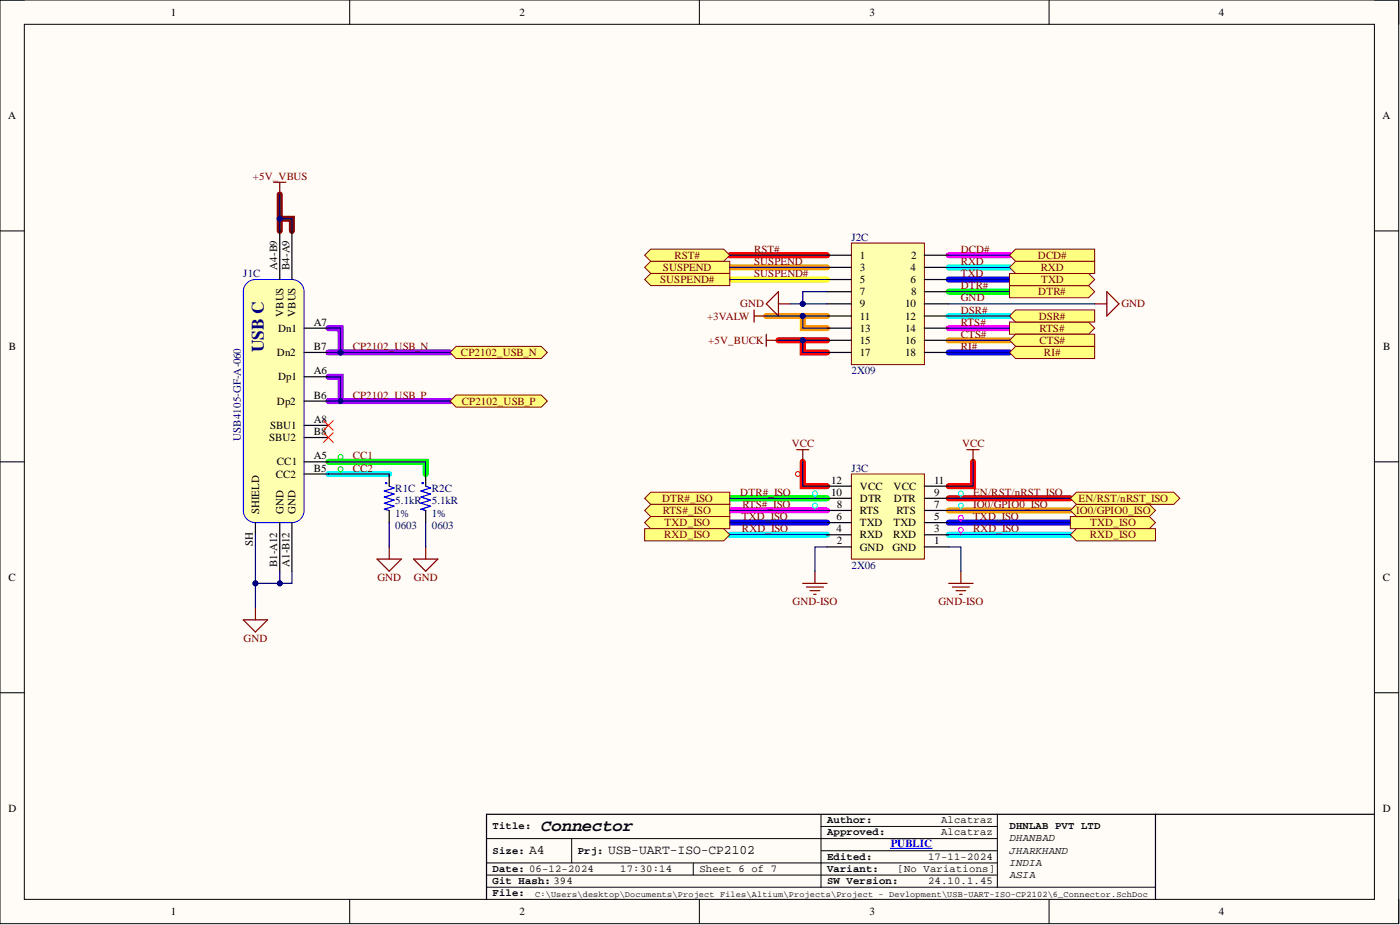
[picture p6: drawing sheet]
<svg xmlns="http://www.w3.org/2000/svg" width="292mm" height="193mm" viewBox="0 0 292 193" stroke-linecap="round" stroke-linejoin="round" font-family="sans-serif">
<path d="M0 0h291.8v192.7h-291.8z" fill-rule="evenodd" fill="#fffcf8"/>
<path d="M0 0h291.8v192.7h-291.8z" fill="none" stroke="#000" stroke-width=".21"/>
<path d="M5.1 5.1h281.7v182.5h-281.7z" fill-rule="evenodd" fill="#fffcf8"/>
<g fill="none" stroke="#000" stroke-width=".21">
<path d="M0 0h5.1M5.1 5.1h281.7v182.5h-281.7zM73 0v5.1M145.9 0v5.1M218.9 0v5.1M286.8 0h5v5.1M0 48.2h5.1M286.8 48.2h5M0 96.3h5.1M286.8 96.3h5M0 144.5h5.1M286.8 144.5h5"/>
<path d="M101.5 174.9h106.6M119.3 174.9v5.1M171.3 172.4h36.8M171.3 177.5h36.8M171.3 169.9v15.2M208.1 169.9v15.2M73 187.6v5.1M101.5 182.6h106.6M101.5 180h106.6M101.5 185.1h139.6M144.6 180v2.6M145.9 187.6v5.1"/>
<path d="M218.9 187.6v5.1M291.8 187.6v5.1"/>
</g>
<path d="M68.5 68.5h2.6v5M68.5 73.5h25.4M68.5 78.6h2.6v5.1M68.5 83.7h25.4" fill="none" stroke="#90f" stroke-width="1.3"/>
<path d="M197.9 60.9h12.7M68.5 96.3h20.3v2.6M152.3 104h20.3" fill="none" stroke="#0f0" stroke-width="1.3"/>
<path d="M197.9 55.8h12.7M197.9 65.9h12.7M68.5 98.9h12.7M152.3 111.6h20.3M197.9 111.6h25.4" fill="none" stroke="#0ff" stroke-width="1.3"/>
<path d="M58.4 40.6v7.6" fill="none" stroke="#980000" stroke-width="1.3"/>
<path d="M197.9 58.3h12.7M197.9 73.5h12.7M152.3 109h20.3M197.9 109h25.4" fill="none" stroke="#00f" stroke-width="1.3"/>
<path d="M152.3 53.2h20.3M162.4 71h5.1v2.5h5.1M167.5 71h5.1M167.5 96.3v5.1h5.1M203 96.3v5.1h-5.1M197.9 104h25.4" fill="none" stroke="#f00" stroke-width="1.3"/>
<path d="M152.3 55.8h20.3M159.9 65.9h7.6M172.6 65.9h-5.1v2.6h5.1M197.9 71h12.7M197.9 106.5h25.4" fill="none" stroke="#f90" stroke-width="1.3"/>
<path d="M197.9 53.2h12.7M197.9 68.5h12.7M152.3 106.5h20.3" fill="none" stroke="#f0f" stroke-width="1.3"/>
<path d="M152.3 58.3h20.3" fill="none" stroke="#ff0" stroke-width="1.3"/>
<path d="M241.1 169.9v17.7M286.8 169.9h-185.3v17.7" fill="none" stroke="#000" stroke-width=".25"/>
<path d="M185.8 177h8.7" fill="none" stroke="#00f" stroke-width=".25"/>
<path d="M51.3 59.3a2.53 2.53 0 0 1 2-1h7.6a2.53 2.53 0 0 1 2.5 2.6v45.6a2.53 2.53 0 0 1-2.5 2.5h-7.6a2.53 2.53 0 0 1-2.5-2.5v-45.6v-.6z" fill="#ffffb0"/>
<path d="M51.3 59.3a2.53 2.53 0 0 1 2-1h7.6a2.53 2.53 0 0 1 2.5 2.6v45.6a2.53 2.53 0 0 1-2.5 2.5h-7.6a2.53 2.53 0 0 1-2.5-2.5v-45.6v-.6z" fill="none" stroke="#00f" stroke-width=".21"/>
<g fill="none" stroke="#000" stroke-width=".25">
<path d="M63.4 73.5h5.1M63.4 78.6h5.1M63.4 68.5h5.1M63.4 91.3h5.1M63.4 96.3h5.1M63.4 83.7h5.1M63.4 88.7h5.1M63.4 98.9h5.1M81.2 98.9v2.5M88.8 98.9v2.5M53.3 109v2.6M58.4 109v10.2"/>
<path d="M60.9 109v10.2M81.2 106.5v2.5M88.8 106.5v2.5"/>
</g>
<path d="M67.5 87.7l2 2.1M67.5 90.3l2 2M69.5 87.7l-2 2.1M69.5 90.3l-2 2" fill="none" stroke="#f00" stroke-width=".21"/>
<g fill="none" stroke="#0f0" stroke-width=".21">
<path d="M71.1 95.8v.5M71.1 98.4v.5"/>
<circle cx="71.1" cy="95.3" r=".51"/>
<circle cx="71.1" cy="97.9" r=".51"/>
</g>
<path d="M78.7 116.6h5l-2.5 2.6zM81.2 114.1v2.5M86.3 116.6h5.1l-2.6 2.6zM88.8 114.1v2.5M50.8 129.3h5l-2.5 2.5zM53.3 126.8v2.5" fill="none" stroke="#800000" stroke-width=".25"/>
<g fill="none" stroke="#00f" stroke-width=".25">
<path d="M81.2 101.4l1 .4-2 .6 2 .7-2 .6 2 .6-2 .7 2 .6-2 .6 1 .3M88.8 101.4l1 .4-2 .6 2 .7-2 .6 2 .6-2 .7 2 .6-2 .6 1 .3"/>
<circle cx="80.6" cy="100.8" r=".1"/>
<circle cx="88.2" cy="100.8" r=".1"/>
</g>
<path d="M93.9 73.5l1.3-1.2h17.7l1.3 1.2-1.3 1.3h-17.7z" fill-rule="evenodd" fill="#ffff80"/>
<path d="M93.9 73.5l1.3-1.2h17.7l1.3 1.2-1.3 1.3h-17.7z" fill="none" stroke="#800000" stroke-width=".21"/>
<path d="M93.9 83.7l1.3-1.3h17.7l1.3 1.3-1.3 1.2h-17.7z" fill-rule="evenodd" fill="#ffff80"/>
<path d="M93.9 83.7l1.3-1.3h17.7l1.3 1.3-1.3 1.2h-17.7z" fill="none" stroke="#800000" stroke-width=".21"/>
<path d="M57.1 38h2.5M58.4 38v2.6" fill="none" stroke="#800000" stroke-width=".25"/>
<path d="M177.6 98.9h15.3v17.7h-15.3z" fill-rule="evenodd" fill="#ffffb0"/>
<path d="M177.6 98.9h15.3v17.7h-15.3z" fill="none" stroke="#800000" stroke-width=".21"/>
<path d="M172.6 111.6h5M172.6 114.1h5M172.6 109h5M172.6 106.5h5M172.6 104h5M172.6 101.4h5M192.9 111.6h5M192.9 114.1h5M192.9 109h5M192.9 106.5h5M192.9 104h5M192.9 101.4h5" fill="none" stroke="#000" stroke-width=".25"/>
<g fill="none" stroke="#800000" stroke-width=".25">
<path d="M166.2 93.8h2.6M167.5 93.8v2.5M201.7 93.8h2.6M203 93.8v2.5M170 119.2v2.5M200.5 119.2v2.5M167.5 121.7h5.1M168.2 122.5h3.6M169 123.2h2M169.8 124h.5M197.9 121.7h5.1M198.7 122.5h3.6"/>
<path d="M199.5 123.2h2M200.2 124h.5"/>
</g>
<g fill="none" stroke="#f00" stroke-width=".21">
<path d="M167 98.9h.5"/>
<circle cx="166.5" cy="98.9" r=".51"/>
</g>
<path d="M210.6 59.6h16.5l1.3 1.3-1.3 1.2h-16.5z" fill-rule="evenodd" fill="#ffff80"/>
<path d="M210.6 59.6h16.5l1.3 1.3-1.3 1.2h-16.5z" fill="none" stroke="#800000" stroke-width=".21"/>
<path d="M210.6 67.2h16.5l1.3 1.3-1.3 1.2h-16.5z" fill-rule="evenodd" fill="#ffff80"/>
<path d="M210.6 67.2h16.5l1.3 1.3-1.3 1.2h-16.5z" fill="none" stroke="#800000" stroke-width=".21"/>
<path d="M210.6 57h16.5l1.3 1.3-1.3 1.3h-16.5z" fill-rule="evenodd" fill="#ffff80"/>
<path d="M210.6 57h16.5l1.3 1.3-1.3 1.3h-16.5z" fill="none" stroke="#800000" stroke-width=".21"/>
<path d="M210.6 55.8l1.3-1.3h16.5v2.5h-16.5z" fill-rule="evenodd" fill="#ffff80"/>
<path d="M210.6 55.8l1.3-1.3h16.5v2.5h-16.5z" fill="none" stroke="#800000" stroke-width=".21"/>
<path d="M210.6 65.9l1.3-1.2h16.5v2.5h-16.5z" fill-rule="evenodd" fill="#ffff80"/>
<path d="M210.6 65.9l1.3-1.2h16.5v2.5h-16.5z" fill="none" stroke="#800000" stroke-width=".21"/>
<path d="M210.6 53.2l1.3-1.2h16.5v2.5h-16.5z" fill-rule="evenodd" fill="#ffff80"/>
<path d="M210.6 53.2l1.3-1.2h16.5v2.5h-16.5z" fill="none" stroke="#800000" stroke-width=".21"/>
<path d="M210.6 73.5l1.3-1.2h16.5v2.5h-16.5z" fill-rule="evenodd" fill="#ffff80"/>
<path d="M210.6 73.5l1.3-1.2h16.5v2.5h-16.5z" fill="none" stroke="#800000" stroke-width=".21"/>
<path d="M210.6 71l1.3-1.3h16.5v2.6h-16.5z" fill-rule="evenodd" fill="#ffff80"/>
<path d="M210.6 71l1.3-1.3h16.5v2.6h-16.5z" fill="none" stroke="#800000" stroke-width=".21"/>
<path d="M228.4 63.4h2.5M230.9 60.9l2.6 2.5-2.6 2.5z" fill="none" stroke="#800000" stroke-width=".25"/>
<path d="M134.5 104l1.3-1.3h16.5v2.5h-16.5z" fill-rule="evenodd" fill="#ffff80"/>
<path d="M134.5 104l1.3-1.3h16.5v2.5h-16.5z" fill="none" stroke="#800000" stroke-width=".21"/>
<path d="M134.5 106.5l1.3-1.3h16.5v2.6h-16.5z" fill-rule="evenodd" fill="#ffff80"/>
<path d="M134.5 106.5l1.3-1.3h16.5v2.6h-16.5z" fill="none" stroke="#800000" stroke-width=".21"/>
<path d="M134.5 109l1.3-1.2h16.5v2.5h-16.5z" fill-rule="evenodd" fill="#ffff80"/>
<path d="M134.5 109l1.3-1.2h16.5v2.5h-16.5z" fill="none" stroke="#800000" stroke-width=".21"/>
<path d="M134.5 110.3h16.5l1.3 1.3-1.3 1.2h-16.5z" fill-rule="evenodd" fill="#ffff80"/>
<path d="M134.5 110.3h16.5l1.3 1.3-1.3 1.2h-16.5z" fill="none" stroke="#800000" stroke-width=".21"/>
<path d="M223.3 107.8h16.5l1.3 1.2-1.3 1.3h-16.5z" fill-rule="evenodd" fill="#ffff80"/>
<path d="M223.3 107.8h16.5l1.3 1.2-1.3 1.3h-16.5z" fill="none" stroke="#800000" stroke-width=".21"/>
<path d="M223.3 111.6l1.3-1.3h16.5v2.5h-16.5z" fill-rule="evenodd" fill="#ffff80"/>
<path d="M223.3 111.6l1.3-1.3h16.5v2.5h-16.5z" fill="none" stroke="#800000" stroke-width=".21"/>
<path d="M177.6 50.7h15.3v25.4h-15.3z" fill-rule="evenodd" fill="#ffffb0"/>
<path d="M177.6 50.7h15.3v25.4h-15.3z" fill="none" stroke="#800000" stroke-width=".21"/>
<g fill="none" stroke="#000" stroke-width=".25">
<path d="M172.6 55.8h5M172.6 53.2h5M172.6 58.3h5M192.9 55.8h5M192.9 53.2h5M192.9 58.3h5M172.6 60.9h5M172.6 63.4h5M172.6 65.9h5M172.6 68.5h5M172.6 71h5M172.6 73.5h5"/>
<path d="M192.9 60.9h5M192.9 63.4h5M192.9 65.9h5M192.9 68.5h5M192.9 71h5M192.9 73.5h5"/>
</g>
<path d="M159.9 69.7v2.6M159.9 71h2.5" fill="none" stroke="#800000" stroke-width=".25"/>
<path d="M223.3 106.5l1.3-1.3h15.2l1.3 1.3-1.3 1.3h-15.2z" fill-rule="evenodd" fill="#ffff80"/>
<path d="M223.3 106.5l1.3-1.3h15.2l1.3 1.3-1.3 1.3h-15.2z" fill="none" stroke="#800000" stroke-width=".21"/>
<path d="M223.3 104l1.3-1.3h20.3l1.3 1.3-1.3 1.2h-20.3z" fill-rule="evenodd" fill="#ffff80"/>
<path d="M223.3 104l1.3-1.3h20.3l1.3 1.3-1.3 1.2h-20.3z" fill="none" stroke="#800000" stroke-width=".21"/>
<g fill="none" stroke="#f0f" stroke-width=".21">
<path d="M200.5 108.5v.5M200.5 111.1v.5"/>
<circle cx="200.5" cy="110.5" r=".51"/>
<circle cx="200.5" cy="108" r=".51"/>
</g>
<g fill="none" stroke="#0ff" stroke-width=".21">
<path d="M170 103.4v.6M170 106v.5M200.5 103.4v.6M200.5 106v.5"/>
<circle cx="170" cy="105.5" r=".51"/>
<circle cx="170" cy="102.9" r=".51"/>
<circle cx="200.5" cy="105.5" r=".51"/>
<circle cx="200.5" cy="102.9" r=".51"/>
</g>
<path d="M134.5 55.8l1.3-1.3h16.5v2.5h-16.5z" fill-rule="evenodd" fill="#ffff80"/>
<path d="M134.5 55.8l1.3-1.3h16.5v2.5h-16.5z" fill="none" stroke="#800000" stroke-width=".21"/>
<path d="M134.5 58.3l1.3-1.3h16.5v2.6h-16.5z" fill-rule="evenodd" fill="#ffff80"/>
<path d="M134.5 58.3l1.3-1.3h16.5v2.6h-16.5z" fill="none" stroke="#800000" stroke-width=".21"/>
<path d="M134.5 53.2l1.3-1.2h15.2l1.3 1.2-1.3 1.3h-15.2z" fill-rule="evenodd" fill="#ffff80"/>
<path d="M134.5 53.2l1.3-1.2h15.2l1.3 1.2-1.3 1.3h-15.2z" fill="none" stroke="#800000" stroke-width=".21"/>
<path d="M157.3 64.7v2.5M157.3 65.9h2.6M159.9 63.4l2.5-2.5v5zM162.4 63.4h2.6" fill="none" stroke="#800000" stroke-width=".25"/>
<path d="M68.5 68.5h2.6v5" fill="none" stroke="#000080" stroke-width=".25"/>
<circle cx="71.1" cy="73.5" r=".51" fill="#000080"/>
<circle cx="71.1" cy="73.5" r=".51" fill="none" stroke="#000080" stroke-width=".21"/>
<path d="M68.5 73.5h25.4" fill="none" stroke="#000080" stroke-width=".25"/>
<circle cx="71.1" cy="73.5" r=".51" fill="#000080"/>
<circle cx="71.1" cy="73.5" r=".51" fill="none" stroke="#000080" stroke-width=".21"/>
<path d="M68.5 78.6h2.6v5.1" fill="none" stroke="#000080" stroke-width=".25"/>
<circle cx="71.1" cy="83.7" r=".51" fill="#000080"/>
<circle cx="71.1" cy="83.7" r=".51" fill="none" stroke="#000080" stroke-width=".21"/>
<path d="M58.4 40.6v7.6M68.5 96.3h20.3v2.6M68.5 98.9h12.7M53.3 111.6v10.1M81.2 109v5.1M88.8 109v5.1" fill="none" stroke="#000080" stroke-width=".25"/>
<circle cx="53.3" cy="121.7" r=".51" fill="#000080"/>
<circle cx="53.3" cy="121.7" r=".51" fill="none" stroke="#000080" stroke-width=".21"/>
<path d="M58.4 119.2v2.5" fill="none" stroke="#000080" stroke-width=".25"/>
<circle cx="58.4" cy="121.7" r=".51" fill="#000080"/>
<circle cx="58.4" cy="121.7" r=".51" fill="none" stroke="#000080" stroke-width=".21"/>
<path d="M60.9 119.2v2.5h-7.6v5.1" fill="none" stroke="#000080" stroke-width=".25"/>
<circle cx="53.3" cy="121.7" r=".51" fill="#000080"/>
<circle cx="53.3" cy="121.7" r=".51" fill="none" stroke="#000080" stroke-width=".21"/>
<circle cx="58.4" cy="121.7" r=".51" fill="#000080"/>
<circle cx="58.4" cy="121.7" r=".51" fill="none" stroke="#000080" stroke-width=".21"/>
<path d="M68.5 83.7h25.4" fill="none" stroke="#000080" stroke-width=".25"/>
<circle cx="71.1" cy="83.7" r=".51" fill="#000080"/>
<circle cx="71.1" cy="83.7" r=".51" fill="none" stroke="#000080" stroke-width=".21"/>
<g fill="none" stroke="#000080" stroke-width=".25">
<path d="M152.3 53.2h20.3M152.3 55.8h20.3M152.3 58.3h20.3M197.9 53.2h12.7M197.9 55.8h12.7M197.9 58.3h12.7M162.4 71h5.1v2.5h5.1M197.9 60.9h12.7M197.9 63.4h30.5M197.9 65.9h12.7M197.9 68.5h12.7M197.9 71h12.7"/>
<path d="M197.9 73.5h12.7M167.5 96.3v5.1h5.1M203 96.3v5.1h-5.1M152.3 109h20.3M152.3 111.6h20.3M152.3 104h20.3M152.3 106.5h20.3M172.6 114.1h-2.6v5.1M197.9 114.1h2.6v5.1M197.9 109h25.4M197.9 111.6h25.4M197.9 104h25.4"/>
<path d="M197.9 106.5h25.4"/>
</g>
<circle cx="167.5" cy="71" r=".51" fill="#000080"/>
<circle cx="167.5" cy="71" r=".51" fill="none" stroke="#000080" stroke-width=".21"/>
<path d="M167.5 71h5.1" fill="none" stroke="#000080" stroke-width=".25"/>
<circle cx="167.5" cy="71" r=".51" fill="#000080"/>
<circle cx="167.5" cy="71" r=".51" fill="none" stroke="#000080" stroke-width=".21"/>
<path d="M172.6 65.9h-5.1v2.6h5.1" fill="none" stroke="#000080" stroke-width=".25"/>
<circle cx="167.5" cy="65.9" r=".51" fill="#000080"/>
<circle cx="167.5" cy="65.9" r=".51" fill="none" stroke="#000080" stroke-width=".21"/>
<path d="M159.9 65.9h7.6" fill="none" stroke="#000080" stroke-width=".25"/>
<circle cx="167.5" cy="65.9" r=".51" fill="#000080"/>
<circle cx="167.5" cy="65.9" r=".51" fill="none" stroke="#000080" stroke-width=".21"/>
<path d="M172.6 60.9h-5.1v2.5h5.1" fill="none" stroke="#000080" stroke-width=".25"/>
<circle cx="167.5" cy="63.4" r=".51" fill="#000080"/>
<circle cx="167.5" cy="63.4" r=".51" fill="none" stroke="#000080" stroke-width=".21"/>
<path d="M165 63.4h2.5" fill="none" stroke="#000080" stroke-width=".25"/>
<circle cx="167.5" cy="63.4" r=".51" fill="#000080"/>
<circle cx="167.5" cy="63.4" r=".51" fill="none" stroke="#000080" stroke-width=".21"/>
<text font-size="10.9" fill="#000080" x="57.9" y="55.2">PIJ1C0A40B9</text>
<text font-size="3.6" fill="#000080" x="55.1" y="73.5" transform="rotate(-90 55.1 73.5)">USB C</text>
<text font-size="3.5" x="112.9" y="173.3">Connector</text>
<g font-size="2.7">
<text x="110.4" y="178.2">A4</text>
<text x="126.9" y="178.2">USB-UART-ISO-CP2102</text>
</g>
<g font-size="2.3">
<text x="35.6" y="3.3">1</text>
<text x="108.4" y="3.3">2</text>
<text x="181.4" y="3.3">3</text>
<text x="254.3" y="3.3">4</text>
<text x="1.7" y="24.8">A</text>
<text x="288.5" y="24.8">A</text>
<text x="57.9" y="56.3" transform="rotate(-90 57.9 56.3)">A4-B9</text>
<text x="60.4" y="56.3" transform="rotate(-90 60.4 56.3)">B4-A9</text>
<text x="179.4" y="54">1</text>
<text x="179.4" y="56.5">3</text>
<text x="179.4" y="59.1">5</text>
<text x="190" y="56.5">4</text>
<text x="190" y="59.1">6</text>
<text x="190.1" y="54">2</text>
<text x="179.4" y="61.6">7</text>
<text x="179.4" y="64.1">9</text>
<text x="188.9" y="64.1">10</text>
<text x="190.1" y="61.6">8</text>
<text x="58" y="69.2">Dn1</text>
<text x="59.1" y="66.1" transform="rotate(-90 59.1 66.1)">VBUS</text>
<text x="61.7" y="66.1" transform="rotate(-90 61.7 66.1)">VBUS</text>
<text x="65.5" y="68">A7</text>
<text x="179.4" y="66.7">11</text>
<text x="179.4" y="69.2">13</text>
<text x="179.4" y="71.8">15</text>
<text x="188.9" y="66.7">12</text>
<text x="188.9" y="69.2">14</text>
<text x="188.9" y="71.8">16</text>
<text x="1.9" y="73">B</text>
<text x="57.8" y="74.3">Dn2</text>
<text x="65.5" y="73">B7</text>
<text x="179.4" y="74.3">17</text>
<text x="188.9" y="74.3">18</text>
<text x="288.6" y="73">B</text>
<text x="58" y="79.4">Dp1</text>
<text x="65.5" y="78.1">A6</text>
<text x="65.5" y="83.2">B6</text>
<text x="56.3" y="89.5">SBU1</text>
<text x="57.8" y="84.4">Dp2</text>
<text x="65.5" y="88.2">A8</text>
<text x="56.2" y="92">SBU2</text>
<text x="65.5" y="90.8">B8</text>
<text x="65.5" y="95.8">A5</text>
<text x="57.5" y="99.6">CC2</text>
<text x="57.8" y="97.1">CC1</text>
<text x="65.5" y="98.4">B5</text>
<text x="173.4" y="100.9">12</text>
<text x="194.9" y="100.9">11</text>
<text x="54.1" y="107.2" transform="rotate(-90 54.1 107.2)">SHIELD</text>
<text x="59.1" y="107.2" transform="rotate(-90 59.1 107.2)">GND</text>
<text x="61.7" y="107.2" transform="rotate(-90 61.7 107.2)">GND</text>
<text x="173.4" y="103.4">10</text>
<text x="174.6" y="106">8</text>
<text x="179.4" y="107.2">RTS</text>
<text x="179.4" y="104.7">DTR</text>
<text x="179.4" y="102.2">VCC</text>
<text x="186.4" y="102.2">VCC</text>
<text x="186.5" y="104.7">DTR</text>
<text x="187" y="107.2">RTS</text>
<text x="194.9" y="106">7</text>
<text x="194.9" y="103.4">9</text>
<text x="52.8" y="113.9" transform="rotate(-90 52.8 113.9)">SH</text>
<text x="174.5" y="111.1">4</text>
<text x="174.5" y="108.5">6</text>
<text x="174.6" y="113.6">2</text>
<text x="179.4" y="112.3">RXD</text>
<text x="179.4" y="109.8">TXD</text>
<text x="186.4" y="112.3">RXD</text>
<text x="186.4" y="109.8">TXD</text>
<text x="194.9" y="113.6">1</text>
<text x="194.9" y="111.1">3</text>
<text x="194.9" y="108.5">5</text>
<text x="57.9" y="118.3" transform="rotate(-90 57.9 118.3)">B1-A12</text>
<text x="60.4" y="118.3" transform="rotate(-90 60.4 118.3)">A1-B12</text>
<text x="179.4" y="114.9">GND</text>
<text x="186.2" y="114.9">GND</text>
<text x="1.8" y="121.2">C</text>
<text x="288.5" y="121.2">C</text>
<text x="1.8" y="169.4">D</text>
<text x="288.5" y="169.4">D</text>
<text x="35.6" y="190.9">1</text>
<text x="108.4" y="190.9">2</text>
<text x="181.4" y="190.9">3</text>
<text x="254.3" y="190.9">4</text>
</g>
<g font-size="2.3" fill="#800000">
<text x="52.8" y="37.5">+5V_VBUS</text>
<text x="157.3" y="52.7">RST#</text>
<text x="200.5" y="52.7">DCD#</text>
<text x="137.7" y="59.1">SUSPEND#</text>
<text x="138.3" y="56.5">SUSPEND</text>
<text x="140.8" y="54">RST#</text>
<text x="157.3" y="55.3">SUSPEND</text>
<text x="157.3" y="57.8">SUSPEND#</text>
<text x="200.5" y="55.3">RXD</text>
<text x="200.5" y="57.8">TXD</text>
<text x="216.6" y="54">DCD#</text>
<text x="217.1" y="56.5">RXD</text>
<text x="217.2" y="59.1">TXD</text>
<text x="154.5" y="64.1">GND</text>
<text x="200.5" y="60.3">DTR#</text>
<text x="200.5" y="62.9">GND</text>
<text x="200.5" y="65.4">DSR#</text>
<text x="216.6" y="61.6">DTR#</text>
<text x="234" y="64.1">GND</text>
<text x="147.5" y="66.7">+3VALW</text>
<text x="147.8" y="71.8">+5V_BUCK</text>
<text x="200.5" y="68">RTS#</text>
<text x="200.5" y="70.5">CTS#</text>
<text x="216.7" y="66.7">DSR#</text>
<text x="216.9" y="69.2">RTS#</text>
<text x="216.9" y="71.8">CTS#</text>
<text x="73.6" y="73">CP2102_USB_N</text>
<text x="96.2" y="74.3">CP2102_USB_N</text>
<text x="200.5" y="73">RI#</text>
<text x="217.8" y="74.3">RI#</text>
<text x="73.6" y="83.2">CP2102_USB_P</text>
<text x="96.3" y="84.4">CP2102_USB_P</text>
<text x="73.6" y="95.8">CC1</text>
<text x="165.2" y="93.3">VCC</text>
<text x="200.7" y="93.3">VCC</text>
<text x="73.6" y="98.4">CC2</text>
<text x="138.1" y="104.7">DTR#_ISO</text>
<text x="138.3" y="107.2">RTS#_ISO</text>
<text x="154.5" y="103.4">DTR#_ISO</text>
<text x="154.9" y="106">RTS#_ISO</text>
<text x="203" y="106">IO0/GPIO0_ISO</text>
<text x="203" y="103.4">EN/RST/nRST_ISO</text>
<text x="224.5" y="107.2">IO0/GPIO0_ISO</text>
<text x="225" y="104.7">EN/RST/nRST_ISO</text>
<text x="138.6" y="112.3">RXD_ISO</text>
<text x="138.6" y="109.8">TXD_ISO</text>
<text x="154.8" y="108.5">TXD_ISO</text>
<text x="154.8" y="111.1">RXD_ISO</text>
<text x="203" y="108.5">TXD_ISO</text>
<text x="203" y="111.1">RXD_ISO</text>
<text x="227.4" y="112.3">RXD_ISO</text>
<text x="227.5" y="109.8">TXD_ISO</text>
<text x="78.8" y="121.2">GND</text>
<text x="86.4" y="121.2">GND</text>
<text x="165.4" y="126.3">GND-ISO</text>
<text x="195.8" y="126.3">GND-ISO</text>
<text x="50.8" y="133.9">GND</text>
</g>
<g font-size="2.3" fill="#000080">
<text x="177.6" y="50.2">J2C</text>
<text x="50.8" y="57.8">J1C</text>
<text x="177.6" y="78.1">2X09</text>
<text x="50.2" y="92" transform="rotate(-90 50.2 92)">USB4105-GF-A-060</text>
<text x="177.6" y="98.4">J3C</text>
<text x="82.5" y="107.8">1%</text>
<text x="82.5" y="105.2">5.1kR</text>
<text x="82.5" y="102.7">R1C</text>
<text x="90.1" y="107.8">1%</text>
<text x="90.1" y="105.2">5.1kR</text>
<text x="90.1" y="102.7">R2C</text>
<text x="82.5" y="110.3">0603</text>
<text x="90.1" y="110.3">0603</text>
<text x="177.6" y="118.7">2X06</text>
</g>
<text font-size="2.3" fill="#00f" x="185.8" y="176.7">PUBLIC</text>
<g font-size="2.2">
<text x="102.8" y="173">Title:</text>
<text x="172.6" y="171.7">Author:</text>
<text x="196.3" y="171.7">Alcatraz</text>
<text x="210.6" y="173">DHNLAB PVT LTD</text>
<text x="102.8" y="178.1">Size:</text>
<text x="120.5" y="178.1">Prj:</text>
<text x="172.6" y="174.3">Approved:</text>
<text x="172.6" y="179.3">Edited:</text>
<text x="193.6" y="179.3">17-11-2024</text>
<text x="196.3" y="174.3">Alcatraz</text>
<text x="210.6" y="175.5">DHANBAD</text>
<text x="210.6" y="178.1">JHARKHAND</text>
<text x="102.8" y="181.9">Date: 06-12-2024</text>
<text x="102.8" y="184.4">Git Hash: 394</text>
<text x="129.4" y="181.9">17:30:14</text>
<text x="145.9" y="181.9">Sheet 6 of 7</text>
<text x="172.6" y="184.4">SW Version:</text>
<text x="172.6" y="181.9">Variant:</text>
<text x="187.3" y="181.9">[No Variations]</text>
<text x="193.6" y="184.4">24.10.1.45</text>
<text x="210.6" y="180.6">INDIA</text>
<text x="210.6" y="183.1">ASIA</text>
<text x="102.8" y="186.9">File:</text>
</g>
<text font-size="1.8" x="111.7" y="187.1">C:\Users\desktop\Documents\Project Files\Altium\Projects\Project - Devlopment\USB-UART-ISO-CP2102\6_Connector.SchDoc</text>
</svg>
